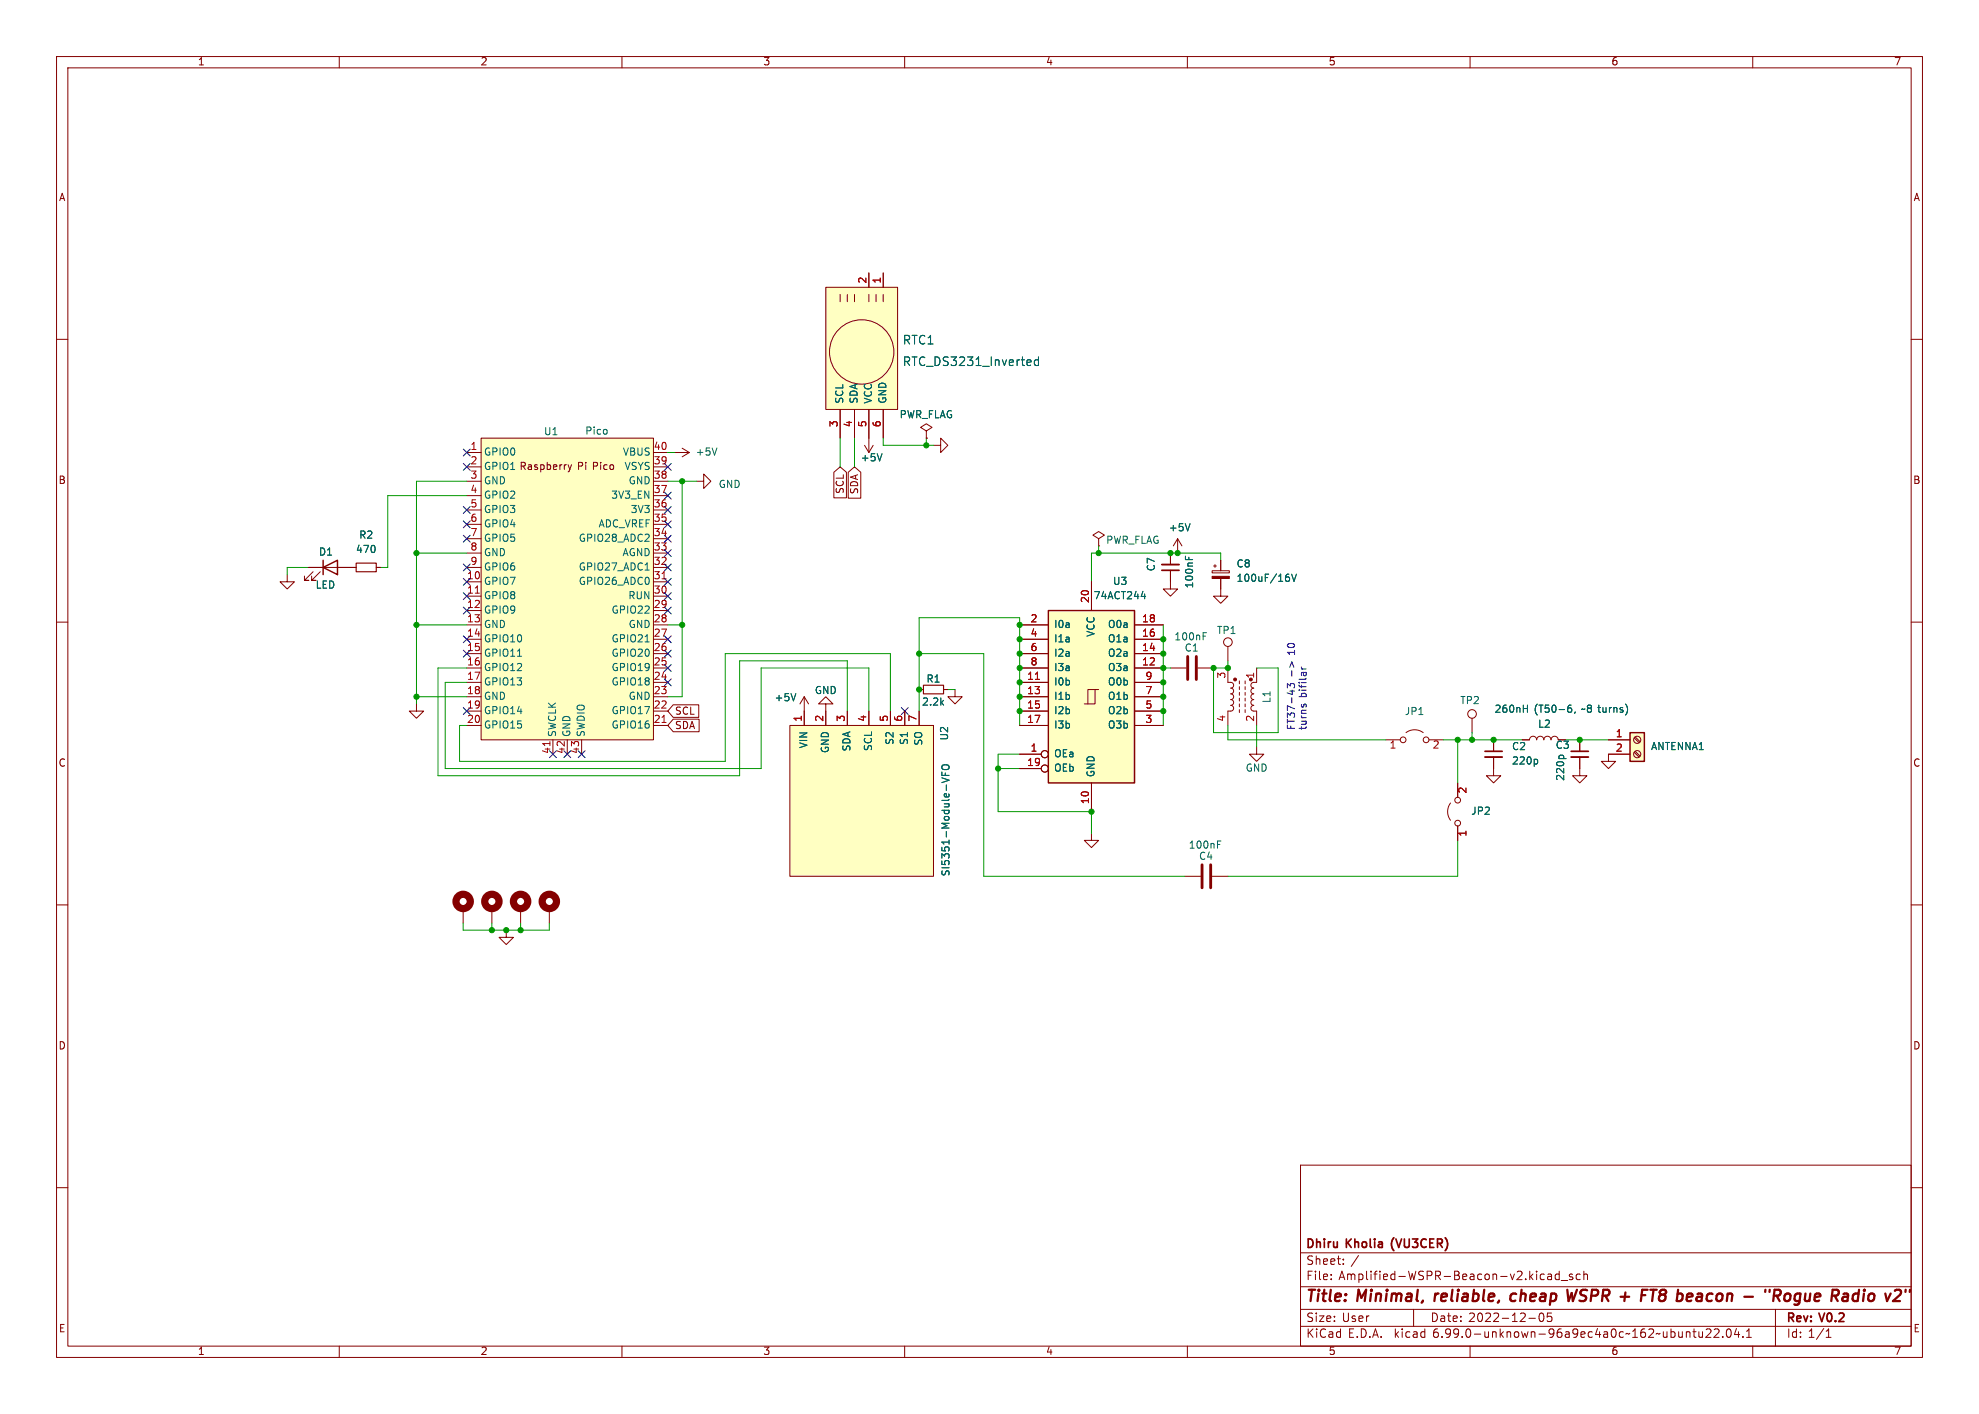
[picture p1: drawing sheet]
<svg xmlns="http://www.w3.org/2000/svg" width="350mm" height="250mm" viewBox="0 0 350 250" stroke-linecap="round" stroke-linejoin="round" font-family="sans-serif">
<g fill="none" stroke="#840000" stroke-width=".18">
<path d="M10 10h330v230h-330zM12 12h326v226h-326zM60 10v2M110 10v2M160 10v2M210 10v2M260 10v2M310 10v2M10 60h2M146 50.8h12.7v21.6h-12.7zM148.6 52.1v1.2M149.9 52.1v1.2"/>
<path d="M151.1 52.1v1.2M153.7 48.3v2.5M153.7 52.1v1.2M154.9 52.1v1.2M156.2 48.3v2.5M156.2 52.1v1.2M338 60h2M85.1 77.5h30.5v53.3h-30.5zM120.6 79.2l1.3 .8M148.6 72.4v5.1M151.1 72.4v5.1M152.9 78.7l.8 1.3"/>
<path d="M153.7 72.4v7.6M154.4 78.7l-.7 1.3M156.2 72.4v5.1M163.8 76.2l1-.6-1-.7-1 .7 1 .6v1.3M163.8 77.5h.1M165.1 78.7h1.3v-1.2l1.2 1.2-1.2 1.3v-1.3M82.5 80h2.6M82.5 82.5h2.6M82.5 85.1h2.6M82.5 87.6h2.6M82.5 90.2h2.6M82.5 92.7h2.6"/>
<path d="M82.5 95.2h2.6M82.5 97.8h2.6M92.2 82.4h.5M92.7 81.7h-.5v1.3M107.9 82.3l.2-.1 .4 .1v.5l-.1 .2h-.3l-.2-.1zM119.4 80h2.5M121.9 80l-1.3 .8M123.2 85.1h1.3v-1.3l1.2 1.3-1.2 1.3v-1.3M147.5 83.5l1.1-1 1.1 1v4.5h-2.2zM150 83.5l1.1-1 1.1 1v4.6h-2.2zM194.3 95.2l1-.6-1-.6-1 .6 1 .6v1.3M194.3 96.5h.1"/>
<path d="M207 97.8v2M208.3 95.2l-.8 1.3M208.3 95.2v2.6M208.3 95.2l.7 1.3M214.9 99.8v.5M215.9 99.1v1.8M10 110h2M50.8 101.6v1.3h1.3l-1.3 1.2-1.3-1.2h1.3M54.6 100.3h8.4M55.4 101.1l-1.6 1.5h.8h-.8v-.7M56.6 101.1l-1.5 1.5h.8h-.8v-.7M66.5 100.3h.8"/>
<path d="M82.5 100.3h2.6M82.5 105.4h2.6M115.6 102.9h2.5M180.3 118.1h5.1M180.3 115.6h5.1M180.3 113h5.1M180.3 110.5h5.1M193 102.9v5M200.7 118.1h5M200.7 115.6h5M200.7 113h5M200.7 110.5h5"/>
<path d="M207 100.8v3.3h1.3l-1.3 1.3-1.3-1.3h1.3M207 118.1h2.8M211.8 118.1h2.8M214.4 100.9h3v.4h-3zM214.6 100.1h.5M215.9 102.3v3.1h1.3l-1.3 1.3-1.3-1.3h1.3M217.2 118.1v2.5l.7 .1 .3 .5-.2 .3-.3 .2 .3 .1 .2 .3-.1 .4-.4 .2 .3 .1 .2 .2-.1 .5-.4 .2 .4 .2 .1 .4-.2 .3-.3 .1 .3 .2 .2 .4-.3 .4h-.7v2.6M217.2 114.3v2.5M222.2 118.1v2.5l-.7 .1-.3 .4 .2 .4 .3 .2-.3 .1-.2 .3 .2 .4 .3 .2-.3 .1-.2 .3 .1 .4 .4 .2-.4 .2v.5l.1 .2 .3 .1-.3 .2-.2 .4 .3 .4h.7v2.6M338 110h2M73.7 124.5v1.2h1.2l-1.2 1.3-1.3-1.3h1.3M97.8 130.8v2.5"/>
<path d="M115.6 128.3h2.5M119.1 127.2h4.5v2.2h-4.5l-1-1.1zM119.1 124.6h4.5v2.2h-4.5l-1-1.1zM139.7 128.3h25.4v26.6h-25.4zM142.2 123.2v5.1M142.2 123.2l-.7 1.3M142.2 123.2l.8 1.3M146 124.5h1.3l-1.3-1.3-1.2 1.3h1.2v3.8M149.9 125.7v2.6M153.7 125.7v2.6M157.5 125.7v2.6M160 125.7v2.6"/>
<path d="M162.6 121.9h.7M162.6 125.7v2.6M166.9 121.9h.7M168.9 121.9v1.3h1.3l-1.3 1.3-1.3-1.3h1.3M180.3 120.6h5.1M180.3 125.7h5.1M180.3 133.3h3.8M180.3 123.2h5.1M180.3 128.3h5.1M180.3 135.9h3.8M193 138.4v5.1M193.7 121.9h-1.3v2.6"/>
<path d="M194.3 121.9h-.6v2.6h-1.9M200.7 120.6h5M200.7 125.7h5M200.7 123.2h5M200.7 128.3h5M219.2 120.4v.5M219.2 121.4v.5M219.2 122.4v.5M219.2 123.4v.6M219.2 124.5v.5M219.2 125.5v.5M220.2 120.4v.5"/>
<path d="M220.2 121.4v.5M220.2 122.4v.5M220.2 123.4v.6M220.2 124.5v.5M220.2 125.5v.5M222.2 132.1v1.2h-1.2l1.2 1.3 1.3-1.3h-1.3M245.1 130.8h2.5M248.7 129.5a2.54 2.54 0 0 1 3 0M252.7 130.8h2.6M257.8 138.4v2.6M260.3 127v2.5M264.2 133.9v3.3h-1.3l1.3 1.2 1.2-1.2h-1.2"/>
<path d="M264.2 130.8v2M269.2 130.8h1.3a.64 .64 0 0 1 .6-.6 .64 .64 0 0 1 .7 .6 .64 .64 0 0 1 .6-.6 .64 .64 0 0 1 .6 .6 .64 .64 0 0 1 .7-.6 .64 .64 0 0 1 .6 .6 .64 .64 0 0 1 .7-.6 .64 .64 0 0 1 .6 .6M279.4 133.9v3.3h-1.3l1.3 1.2 1.3-1.2h-1.3M279.4 130.8v2M284.5 130.8h3.8M288.3 133.3h-3.8v1.3h-1.3l1.3 1.3 1.2-1.3h-1.2M289 133l.9 .9M289 130.5l.9 .8M289.2 132.8l.9 .9M289.2 130.3l.9 .8M10 160h2M193 147.3v1.3h1.3l-1.3 1.3-1.2-1.3h1.2"/>
<path d="M209.5 154.9h2.8M214.4 154.9h2.8M256.5 142a2.53 2.53 0 0 0 0 3M257.8 146v2.6M338 160h2M81.9 160.7v2.5M87 160.7v2.5M89.5 164.5v1.2h1.3l-1.3 1.3-1.2-1.3h1.2M92.1 160.7v2.5M97.2 160.7v2.5M10 210h2M230 206h108v32h-108z"/>
<path d="M338 210h2M60 238v2M110 238v2M160 238v2M210 238v2M230 234.5h108M230 231.5h108M230 227.5h108M230 221.5h108M240.3 222l-1.3 1.9M241.7 232.7v1M242.1 232.7h-.3l-.1 .2"/>
<path d="M250 231.5v3M260 238v2M270.4 233.1h1.2M272.4 232.2h.2a.81 .81 0 0 1 .5 .6 .81 .81 0 0 1-.3 .8l-.1 .1a.82 .82 0 0 1-.6-.7 .82 .82 0 0 1 .3-.8zM273.1 225.3h-.4l-.3 .2v.5l.2 .2h.5M273.8 225.3h.5l.1 1M274.4 232.2h-.7l-.1 .7 .2-.2 .5 .1 .2 .2-.1 .5-.2 .2-.6-.2M274.4 225.6l-.5 .1a.29 .29 0 0 0-.2 .3 .29 .29 0 0 0 .2 .3l.5-.1M275.8 225.3h-.5l-.2 .2v.5l.1 .2h.6M275.8 224.8v1.5M276.1 226.4h1.2M278.1 225.3h-.3l-.2 .2v.2l.5 .1v.4h-.5"/>
<path d="M279.5 225.3h-.4l-.3 .2v.5l.1 .2h.6M280.1 225.4l.2-.1h.4l.1 1M280.1 224.8v1.5M296.9 235.5l.1 .9 .3 .1 .2-.2M297.5 235.5v1M298.3 235.6l.2-.1h.3l.1 1M298.3 235.5v1M299.4 235.5h.6M299.6 235v1.2l.4 .3M300.5 235.5v.9l.4 .1 .2-.2M301.1 235.5v1M301.8 235.1l.5-.1 .2 .1 .1 .3-.9 1.1h.9"/>
<path d="M303.2 235.1l.6-.1 .2 .1v.3l-.9 1.1h.9M304.7 236.3v.2M305.5 235h.2a.82 .82 0 0 1 .6 .6 .82 .82 0 0 1-.3 .8l-.2 .1a.81 .81 0 0 1-.6-.7 .81 .81 0 0 1 .3-.8zM307.1 234.9l-.3 1.1h.9M307.5 235.5v1M308.3 236.3v.2M308.9 236.5h.9M308.9 235.4l.4-.4v1.5M310 238v2M314 231.5v6.5M322.6 234.9l-1.3 1.9M323 236.5h.8"/>
<path d="M323 235.4l.4-.4v1.5"/>
<circle cx="152.4" cy="62.2" r="5.7"/>
<circle cx="217.2" cy="113.5" r=".76"/>
<circle cx="184.8" cy="133.3" r=".63"/>
<circle cx="184.8" cy="135.9" r=".63"/>
<circle cx="248.2" cy="130.8" r=".51"/>
<circle cx="252.2" cy="130.8" r=".51"/>
<circle cx="260.4" cy="126.2" r=".76"/>
<circle cx="289.6" cy="133.3" r=".63"/>
<circle cx="289.6" cy="130.8" r=".63"/>
<circle cx="257.8" cy="145.5" r=".51"/>
<circle cx="257.8" cy="141.5" r=".51"/>
</g>
<path d="M205.5 100.8h3M262.6 132.8h3.1M277.9 132.8h3M254.2 219.1h.6l.3 .2-.1 .5h-.8M254.6 219.8l.5 .8M255.6 218.8a1.72 1.72 0 0 1 0 2.3M326 232.2l.1 .2v.4l-.9 .9h.9" fill="none" stroke="#840000" stroke-width=".3"/>
<g fill="none" stroke="#840000" stroke-width=".4">
<path d="M324.1 228l1 .1a.58 .58 0 0 1-.3 1M324.5 229.1l.5 .9M326 228.8l.2-.1 .6 .1-.1 1.2M326.8 229.2l-.6 .1a.4 .4 0 0 0-.4 .3 .4 .4 0 0 0 .3 .4h.7M328.7 228.8a.66 .66 0 0 0-1 .3l-.1 .6 .2 .3h.2h.6M328.8 228l-.3 2M329.7 228.7l-.2 1.3M329.8 228l-.2 .1 .1 .1M329.8 228v.1l-.1 .1M329.8 228l-.1 .2M330.6 228.9a.52 .52 0 0 1 .5-.2 .52 .52 0 0 1 .4 .4v.6a.55 .55 0 0 1-.6 .4 .55 .55 0 0 1-.5-.4zM333.4 228.7l.3 1.3 .7-1.3"/>
<path d="M335.1 228.2l.3-.2h.5a.45 .45 0 0 1 .3 .6l-.1 .3-1.3 1.1h1.2M337 228v.4M337.8 228v.4"/>
</g>
<path d="M210.1 116.1v4M211.6 116.1v4M212.6 152.9v4.1M214.1 152.9v4.1" fill="none" stroke="#840000" stroke-width=".51"/>
<g fill="none" stroke="#840000" stroke-width="1.3">
<circle cx="81.9" cy="159.4" r="1.27"/>
<circle cx="87" cy="159.4" r="1.27"/>
<circle cx="92.1" cy="159.4" r="1.27"/>
<circle cx="97.2" cy="159.4" r="1.27"/>
</g>
<g fill="#840000" stroke="#840000" stroke-width=".18">
<path d="M214.4 101.9h3v.4h-3z"/>
<circle cx="218.4" cy="120.1" r=".25"/>
<circle cx="221.2" cy="120.1" r=".25"/>
</g>
<g fill="none" stroke="#006464" stroke-width=".18">
<path d="M183.1 64.6h.6M183.1 63.7h.6M183.7 63.1v1.5M218.9 102.8h.8M219.3 101.5l-.4 .4M229.3 101.5l-.4 1.3M166.6 136.5v.6M166.6 135.4a.81 .81 0 0 1 1.3 .1 .43 .43 0 0 1-.5 .6h-.4a.42 .42 0 0 1-.4-.2 .42 .42 0 0 1 0-.5zM264.6 124.8l.5-.1 .2 .3-.8 .9h.8M266.4 124.7h-.4a.85 .85 0 0 0 0 1.2l.5-.1M266.5 125.3l-.5-.1-.2 .2M287 125.2l-.3-.1-.2 .2 .1 .2 .4 .1v.3h-.5"/>
<path d="M287.5 124.5a1.46 1.46 0 0 1 0 1.9M166.6 154v.5l.1 .1h.4l.2-.5 .3-.1 .3 .2-.1 .5"/>
</g>
<path d="M63 99.6h3.5v1.5h-3.5zM163.3 121.2h3.6v1.5h-3.6z" fill="none" stroke="#840000" stroke-width=".2"/>
<g fill="#ffffc2" stroke="#ffffc2" stroke-width=".18">
<path d="M139.7 128.3h25.4v26.6h-25.4z"/>
<path d="M185.4 107.9h15.3v30.5h-15.3z"/>
<path d="M146 50.8h12.7v21.6h-12.7z"/>
<path d="M288.3 129.5h2.5v5.1h-2.5z"/>
<path d="M85.1 77.5h30.5v53.3h-30.5z"/>
</g>
<path d="M57.1 99.1v2.5M57.1 100.3l2.6-1.2v2.5zM185.4 107.9h15.3v30.5h-15.3zM288.3 129.5h2.5v5.1h-2.5z" fill="none" stroke="#840000" stroke-width=".25"/>
<path d="M205.5 99.8h3M262.6 133.9h3.1M277.9 133.9h3" fill="none" stroke="#840000" stroke-width=".33"/>
<path d="M227.7 114a.75 .75 0 0 1 1.3 .2 .72 .72 0 0 1-1.3-.1zM228.1 118l.4-1 .3 1M229 115v.7M229 115.3h-1.3l.4 .4M230.2 117.9l.2 .4M230.2 118.3h.8M230.5 118.9v.4l.2 .2 .3-.2v-.4M231 118.9h-.8v.5" fill="none" stroke="#0000c2" stroke-width=".18"/>
<g fill="none" stroke="#009600" stroke-width=".18">
<path d="M148.6 77.5v5M151.1 77.5v5M156.2 77.5v1.2h8.9M163.8 77.5v1.2M73.7 97.8h8.8M82.5 85.1h-8.8v39.4M82.5 87.6h-13.9v12.7h-1.3M118.1 85.1h5.1M118.1 80h1.3M120.6 85.1v38.1h-2.5M194.3 96.5v1.3M215.9 99.1v-1.3h-22.9v5.1"/>
<path d="M54.6 100.3h-3.8v1.3M73.7 110.5h8.8M82.5 118.1h-5v19.1h53.3v-20.4h19.1v8.9M118.1 110.5h2.5M162.6 115.6h11.4v39.3h35.5M205.7 110.5v17.8M205.7 118.1h1.3M217.2 116.8v1.3h-2.6v11.4h11.5v-11.4h-3.9M73.7 123.2h8.8M82.5 120.6h-3.8v15.3h55.9v-17.8h19.1v7.6M157.5 125.7v-10.1h-29.2v19h-47v-6.3h1.2M162.6 125.7v-16.5h17.7v19.1"/>
<path d="M167.6 121.9h1.3M176.5 135.9h3.8M180.3 133.3h-3.8v10.2h16.5v3.8M217.2 128.3v2.5h27.9M222.2 128.3v3.8M255.3 130.8h13.9M257.8 130.8v7.6M260.3 129.5v1.3M276.9 130.8h7.6M257.8 148.6v6.3h-40.6M81.9 163.2v1.3h15.3v-1.3M87 163.2v1.3"/>
<path d="M92.1 163.2v1.3"/>
</g>
<g fill="none" stroke="#000084" stroke-width=".18">
<path d="M81.9 79.4l1.3 1.2M83.2 79.4l-1.3 1.2M81.9 99.7l1.3 1.2M81.9 94.6l1.3 1.3M81.9 81.9l1.3 1.3M81.9 89.6l1.3 1.2M81.9 92.1l1.3 1.2M83.2 99.7l-1.3 1.2M83.2 94.6l-1.3 1.3M83.2 81.9l-1.3 1.3M83.2 89.6l-1.3 1.2M83.2 92.1l-1.3 1.2"/>
<path d="M117.5 94.6l1.2 1.3M117.5 92.1l1.2 1.2M117.5 89.6l1.2 1.2M117.5 87l1.2 1.2M117.5 97.2l1.2 1.2M117.5 99.7l1.2 1.2M117.5 81.9l1.2 1.3M118.7 94.6l-1.2 1.3M118.7 92.1l-1.2 1.2M118.7 89.6l-1.2 1.2M118.7 87l-1.2 1.2M118.7 97.2l-1.2 1.2"/>
<path d="M118.7 99.7l-1.2 1.2M118.7 81.9l-1.2 1.3M81.9 115l1.3 1.2M81.9 112.4l1.3 1.2M81.9 107.3l1.3 1.3M81.9 104.8l1.3 1.2M81.9 102.3l1.3 1.2M83.2 115l-1.3 1.2M83.2 112.4l-1.3 1.2M83.2 107.3l-1.3 1.3M83.2 104.8l-1.3 1.2M83.2 102.3l-1.3 1.2"/>
<path d="M117.5 117.5l1.2 1.2M117.5 115l1.2 1.2M117.5 112.4l1.2 1.2M117.5 102.3l1.2 1.2M117.5 107.3l1.2 1.3M117.5 104.8l1.2 1.2M118.7 117.5l-1.2 1.2M118.7 115l-1.2 1.2M118.7 112.4l-1.2 1.2M118.7 102.3l-1.2 1.2M118.7 107.3l-1.2 1.3M118.7 104.8l-1.2 1.2"/>
<path d="M81.9 125.1l1.3 1.2M83.2 125.1l-1.3 1.2M97.2 132.7l1.2 1.3M98.4 132.7l-1.2 1.3M99.7 132.7l1.2 1.3M100.9 132.7l-1.2 1.3M102.3 132.7l1.2 1.3M103.5 132.7l-1.2 1.3M117.5 120l1.2 1.3M118.7 120l-1.2 1.3M159.4 125.1l1.2 1.2M160.6 125.1l-1.2 1.2"/>
</g>
<g fill="#009600" stroke="#009600" stroke-width=".18">
<circle cx="120.6" cy="110.5" r=".46"/>
<circle cx="73.7" cy="110.5" r=".46"/>
<circle cx="73.7" cy="97.8" r=".46"/>
<circle cx="120.6" cy="85.1" r=".46"/>
<circle cx="205.7" cy="113" r=".46"/>
<circle cx="205.7" cy="115.6" r=".46"/>
<circle cx="207" cy="97.8" r=".46"/>
<circle cx="205.7" cy="120.6" r=".46"/>
<circle cx="205.7" cy="123.2" r=".46"/>
<circle cx="214.6" cy="118.1" r=".46"/>
<circle cx="205.7" cy="118.1" r=".46"/>
<circle cx="205.7" cy="125.7" r=".46"/>
<circle cx="208.3" cy="97.8" r=".46"/>
<circle cx="92.1" cy="164.5" r=".46"/>
<circle cx="87" cy="164.5" r=".46"/>
<circle cx="89.5" cy="164.5" r=".46"/>
<circle cx="180.3" cy="125.7" r=".46"/>
<circle cx="163.8" cy="78.7" r=".46"/>
<circle cx="162.6" cy="115.6" r=".46"/>
<circle cx="162.6" cy="121.9" r=".46"/>
<circle cx="180.3" cy="115.6" r=".46"/>
<circle cx="180.3" cy="123.2" r=".46"/>
<circle cx="180.3" cy="118.1" r=".46"/>
<circle cx="180.3" cy="120.6" r=".46"/>
<circle cx="194.3" cy="97.8" r=".46"/>
<circle cx="193" cy="143.5" r=".46"/>
<circle cx="176.5" cy="135.9" r=".46"/>
<circle cx="180.3" cy="110.5" r=".46"/>
<circle cx="180.3" cy="113" r=".46"/>
<circle cx="217.2" cy="118.1" r=".46"/>
<circle cx="257.8" cy="130.8" r=".46"/>
<circle cx="260.3" cy="130.8" r=".46"/>
<circle cx="264.2" cy="130.8" r=".46"/>
<circle cx="279.4" cy="130.8" r=".46"/>
<circle cx="73.7" cy="123.2" r=".46"/>
</g>
<text font-size="2.8" fill="#840000" x="231" y="230.3">Title: Minimal, reliable, cheap WSPR + FT8 beacon - &quot;Rogue Radio v2&quot;</text>
<g font-size="2.1" fill="#006464">
<text x="159.7" y="61">RTC1</text>
<text x="160.5" y="64.8">RTC_DS3231_Inverted</text>
</g>
<g font-size="2.1" fill="#840000">
<text x="231" y="220.8">Dhiru Kholia (VU3CER)</text>
<text x="231" y="226.5">File: Amplified-WSPR-Beacon-v2.kicad_sch</text>
<text x="231" y="223.8">Sheet: /</text>
<text x="231" y="233.9">Size: User</text>
<text x="253" y="233.9">Date: 2022-12-05</text>
<text x="316" y="233.9">Rev: V0.2</text>
<text x="231" y="236.7">KiCad E.D.A. kicad 6.99.0-unknown-96a9ec4a0c~162~ubuntu22.04.1</text>
<text x="316" y="236.7">Id: 1/1</text>
</g>
<g font-size="1.8" fill="#840000">
<text x="35" y="11.6">1</text>
<text x="85" y="11.6">2</text>
<text x="135" y="11.6">3</text>
<text x="185" y="11.6">4</text>
<text x="235" y="11.6">5</text>
<text x="285" y="11.6">6</text>
<text x="335" y="11.6">7</text>
<text x="10.3" y="35.6">A</text>
<text x="338.4" y="35.6">A</text>
<text x="92.8" y="83.2">Raspberry Pi Pico</text>
<text x="10.3" y="85.7">B</text>
<text x="149.3" y="87.4" transform="rotate(-90 149.3 87.4)">SCL</text>
<text x="151.9" y="87.6" transform="rotate(-90 151.9 87.6)">SDA</text>
<text x="338.4" y="85.7">B</text>
<text x="119.4" y="129">SDA</text>
<text x="119.4" y="126.5">SCL</text>
<text x="10.3" y="135.6">C</text>
<text x="338.4" y="135.6">C</text>
<text x="10.3" y="185.7">D</text>
<text x="338.4" y="185.7">D</text>
<text x="10.4" y="235.6">E</text>
<text x="35" y="239.7">1</text>
<text x="85" y="239.7">2</text>
<text x="135" y="239.7">3</text>
<text x="185" y="239.7">4</text>
<text x="235" y="239.7">5</text>
<text x="285" y="239.7">6</text>
<text x="335" y="239.7">7</text>
<text x="338.4" y="235.6">E</text>
</g>
<g font-size="1.8" fill="#a90000">
<text x="153.4" y="50" transform="rotate(-90 153.4 50)">2</text>
<text x="156" y="50" transform="rotate(-90 156 50)">1</text>
<text x="148.3" y="75.4" transform="rotate(-90 148.3 75.4)">3</text>
<text x="150.9" y="75.4" transform="rotate(-90 150.9 75.4)">4</text>
<text x="153.4" y="75.4" transform="rotate(-90 153.4 75.4)">5</text>
<text x="156" y="75.4" transform="rotate(-90 156 75.4)">6</text>
<text x="83.3" y="79.8">1</text>
<text x="83.3" y="82.3">2</text>
<text x="115.9" y="82.3">39</text>
<text x="115.9" y="79.8">40</text>
<text x="83.3" y="84.8">3</text>
<text x="83.3" y="87.4">4</text>
<text x="83.3" y="89.9">5</text>
<text x="115.9" y="89.9">36</text>
<text x="115.9" y="87.4">37</text>
<text x="115.9" y="84.8">38</text>
<text x="83.3" y="92.5">6</text>
<text x="83.3" y="95">7</text>
<text x="115.9" y="95">34</text>
<text x="115.9" y="92.5">35</text>
<text x="83.3" y="97.5">8</text>
<text x="83.3" y="100.1">9</text>
<text x="115.9" y="100.1">32</text>
<text x="115.9" y="97.5">33</text>
<text x="82.8" y="102.6">10</text>
<text x="82.8" y="105.2">11</text>
<text x="82.8" y="107.7">12</text>
<text x="115.9" y="107.7">29</text>
<text x="115.9" y="105.2">30</text>
<text x="115.9" y="102.6">31</text>
<text x="192.8" y="106.4" transform="rotate(-90 192.8 106.4)">20</text>
<text x="82.8" y="110.2">13</text>
<text x="82.8" y="112.8">14</text>
<text x="115.9" y="112.8">27</text>
<text x="115.9" y="110.2">28</text>
<text x="182.4" y="110.2">2</text>
<text x="182.4" y="112.8">4</text>
<text x="202.2" y="112.8">16</text>
<text x="202.2" y="110.2">18</text>
<text x="82.8" y="115.3">15</text>
<text x="82.8" y="117.9">16</text>
<text x="115.9" y="117.9">25</text>
<text x="115.9" y="115.3">26</text>
<text x="182.4" y="115.3">6</text>
<text x="182.4" y="117.9">8</text>
<text x="202.2" y="117.9">12</text>
<text x="202.2" y="115.3">14</text>
<text x="216.9" y="119.9" transform="rotate(-90 216.9 119.9)">3</text>
<text x="222" y="119.9" transform="rotate(-90 222 119.9)">1</text>
<text x="82.8" y="120.4">17</text>
<text x="82.8" y="122.9">18</text>
<text x="82.8" y="125.5">19</text>
<text x="115.9" y="125.5">22</text>
<text x="115.9" y="122.9">23</text>
<text x="115.9" y="120.4">24</text>
<text x="181.9" y="120.4">11</text>
<text x="181.9" y="122.9">13</text>
<text x="181.9" y="125.5">15</text>
<text x="202.7" y="125.5">5</text>
<text x="202.7" y="122.9">7</text>
<text x="202.7" y="120.4">9</text>
<text x="82.8" y="128">20</text>
<text x="115.9" y="128">21</text>
<text x="142" y="127.5" transform="rotate(-90 142 127.5)">1</text>
<text x="145.8" y="127.5" transform="rotate(-90 145.8 127.5)">2</text>
<text x="149.6" y="127.5" transform="rotate(-90 149.6 127.5)">3</text>
<text x="153.4" y="127.5" transform="rotate(-90 153.4 127.5)">4</text>
<text x="157.2" y="127.5" transform="rotate(-90 157.2 127.5)">5</text>
<text x="159.8" y="127.5" transform="rotate(-90 159.8 127.5)">6</text>
<text x="162.3" y="127.5" transform="rotate(-90 162.3 127.5)">7</text>
<text x="181.9" y="128">17</text>
<text x="202.7" y="128">3</text>
<text x="216.9" y="127.5" transform="rotate(-90 216.9 127.5)">4</text>
<text x="222" y="127.5" transform="rotate(-90 222 127.5)">2</text>
<text x="285.9" y="130.6">1</text>
<text x="97.5" y="133.1" transform="rotate(-90 97.5 133.1)">41</text>
<text x="100.1" y="133.1" transform="rotate(-90 100.1 133.1)">42</text>
<text x="102.6" y="133.1" transform="rotate(-90 102.6 133.1)">43</text>
<text x="181.9" y="135.6">19</text>
<text x="182.4" y="133.1">1</text>
<text x="245.9" y="132.3">1</text>
<text x="253.5" y="132.3">2</text>
<text x="285.9" y="133.1">2</text>
<text x="192.8" y="142" transform="rotate(-90 192.8 142)">10</text>
<text x="259.3" y="140.2" transform="rotate(-90 259.3 140.2)">2</text>
<text x="259.3" y="147.8" transform="rotate(-90 259.3 147.8)">1</text>
</g>
<g font-size="1.8" fill="#006464">
<text x="149.2" y="71.4" transform="rotate(-90 149.2 71.4)">SCL</text>
<text x="151.8" y="71.4" transform="rotate(-90 151.8 71.4)">SDA</text>
<text x="154.3" y="71.4" transform="rotate(-90 154.3 71.4)">VCC</text>
<text x="156.8" y="71.4" transform="rotate(-90 156.8 71.4)">GND</text>
<text x="96.4" y="77">U1</text>
<text x="103.7" y="76.9">Pico</text>
<text x="158.9" y="74">PWR_FLAG</text>
<text x="85.6" y="80.6">GPIO0</text>
<text x="85.6" y="83.2">GPIO1</text>
<text x="110.1" y="80.6">VBUS</text>
<text x="110.3" y="83.2">VSYS</text>
<text x="123.4" y="80.6">+5V</text>
<text x="152.6" y="81.7">+5V</text>
<text x="85.6" y="85.7">GND</text>
<text x="85.6" y="88.3">GPIO2</text>
<text x="108.5" y="88.3">3V3_EN</text>
<text x="111.1" y="85.7">GND</text>
<text x="127.1" y="86.4">GND</text>
<text x="63.6" y="95.3">R2</text>
<text x="85.6" y="90.8">GPIO3</text>
<text x="85.6" y="93.3">GPIO4</text>
<text x="85.6" y="95.9">GPIO5</text>
<text x="102.9" y="95.9">GPIO28_ADC2</text>
<text x="105.5" y="93.3">ADC_VREF</text>
<text x="111.9" y="90.8">3V3</text>
<text x="207.1" y="94">+5V</text>
<text x="56.5" y="98.3">D1</text>
<text x="63.3" y="97.9">470</text>
<text x="85.6" y="98.4">GND</text>
<text x="85.6" y="101">GPIO6</text>
<text x="102.9" y="101">GPIO27_ADC1</text>
<text x="109.9" y="98.4">AGND</text>
<text x="195.4" y="96.2">PWR_FLAG</text>
<text x="204.3" y="100.9" transform="rotate(-90 204.3 100.9)">C7</text>
<text x="218.8" y="100.4">C8</text>
<text x="55.8" y="104.2">LED</text>
<text x="85.6" y="103.5">GPIO7</text>
<text x="85.6" y="106">GPIO8</text>
<text x="102.9" y="103.5">GPIO26_ADC0</text>
<text x="111.2" y="106">RUN</text>
<text x="193.8" y="106">74ACT244</text>
<text x="197" y="103.5">U3</text>
<text x="211.1" y="103.6" transform="rotate(-90 211.1 103.6)">100nF</text>
<text x="219.7" y="103">100uF/16V</text>
<text x="85.6" y="108.6">GPIO9</text>
<text x="85.6" y="111.1">GND</text>
<text x="85.6" y="113.7">GPIO10</text>
<text x="108.7" y="113.7">GPIO21</text>
<text x="108.7" y="108.6">GPIO22</text>
<text x="111.1" y="111.1">GND</text>
<text x="186.4" y="111.1">I0a</text>
<text x="186.4" y="113.7">I1a</text>
<text x="193.7" y="112.7" transform="rotate(-90 193.7 112.7)">VCC</text>
<text x="196.3" y="113.7">O1a</text>
<text x="196.3" y="111.1">O0a</text>
<text x="208.1" y="113.3">100nF</text>
<text x="215.3" y="112.2">TP1</text>
<text x="85.6" y="116.2">GPIO11</text>
<text x="85.6" y="118.7">GPIO12</text>
<text x="108.7" y="118.7">GPIO19</text>
<text x="108.7" y="116.2">GPIO20</text>
<text x="186.4" y="116.2">I2a</text>
<text x="186.4" y="118.7">I3a</text>
<text x="196.3" y="118.7">O3a</text>
<text x="196.3" y="116.2">O2a</text>
<text x="209.6" y="115.3">C1</text>
<text x="85.6" y="121.3">GPIO13</text>
<text x="85.6" y="123.8">GND</text>
<text x="108.7" y="121.3">GPIO18</text>
<text x="111.1" y="123.8">GND</text>
<text x="137.3" y="124.1">+5V</text>
<text x="144.1" y="122.8">GND</text>
<text x="163.4" y="124.8">2.2k</text>
<text x="164" y="120.8">R1</text>
<text x="186.4" y="121.3">I0b</text>
<text x="186.4" y="123.8">I1b</text>
<text x="196.2" y="123.8">O1b</text>
<text x="196.2" y="121.3">O0b</text>
<text x="224.8" y="124.2" transform="rotate(-90 224.8 124.2)">L1</text>
<text x="258.4" y="124.6">TP2</text>
<text x="85.6" y="126.4">GPIO14</text>
<text x="85.6" y="128.9">GPIO15</text>
<text x="98.4" y="130.3" transform="rotate(-90 98.4 130.3)">SWCLK</text>
<text x="101" y="130.3" transform="rotate(-90 101 130.3)">GND</text>
<text x="103.5" y="130.3" transform="rotate(-90 103.5 130.3)">SWDIO</text>
<text x="108.7" y="128.9">GPIO16</text>
<text x="108.7" y="126.4">GPIO17</text>
<text x="158.1" y="131.4" transform="rotate(-90 158.1 131.4)">S2</text>
<text x="160.7" y="131.4" transform="rotate(-90 160.7 131.4)">S1</text>
<text x="163.2" y="131.8" transform="rotate(-90 163.2 131.8)">SO</text>
<text x="167.8" y="130.8" transform="rotate(-90 167.8 130.8)">U2</text>
<text x="186.4" y="126.4">I2b</text>
<text x="186.4" y="128.9">I3b</text>
<text x="196.2" y="128.9">O3b</text>
<text x="196.2" y="126.4">O2b</text>
<text x="248.6" y="126.5">JP1</text>
<text x="267" y="126.1">260nH (T50-6, ~8 turns)</text>
<text x="272.1" y="128.8">L2</text>
<text x="142.9" y="132.2" transform="rotate(-90 142.9 132.2)">VIN</text>
<text x="146.7" y="133.2" transform="rotate(-90 146.7 133.2)">GND</text>
<text x="150.5" y="133" transform="rotate(-90 150.5 133)">SDA</text>
<text x="154.3" y="132.8" transform="rotate(-90 154.3 132.8)">SCL</text>
<text x="186.4" y="134">OEa</text>
<text x="186.4" y="136.5">OEb</text>
<text x="193.7" y="137.4" transform="rotate(-90 193.7 137.4)">GND</text>
<text x="220.3" y="136.5">GND</text>
<text x="267.5" y="132.7">C2</text>
<text x="267.8" y="135.3">220p</text>
<text x="275.3" y="132.5">C3</text>
<text x="276.7" y="137.7" transform="rotate(-90 276.7 137.7)">220p</text>
<text x="291.9" y="132.7">ANTENNA1</text>
<text x="260.4" y="144.1">JP2</text>
<text x="168" y="153.3" transform="rotate(-90 168 153.3)">SI5351-Module-VFO</text>
<text x="210.6" y="150.1">100nF</text>
<text x="212.2" y="152.1">C4</text>
</g>
<g font-size="1.8" fill="#0000c2">
<text x="229.2" y="129.1" transform="rotate(-90 229.2 129.1)">FT37-43 -&gt; 10</text>
<text x="231.3" y="129.1" transform="rotate(-90 231.3 129.1)">turns bifilar</text>
</g>
</svg>
